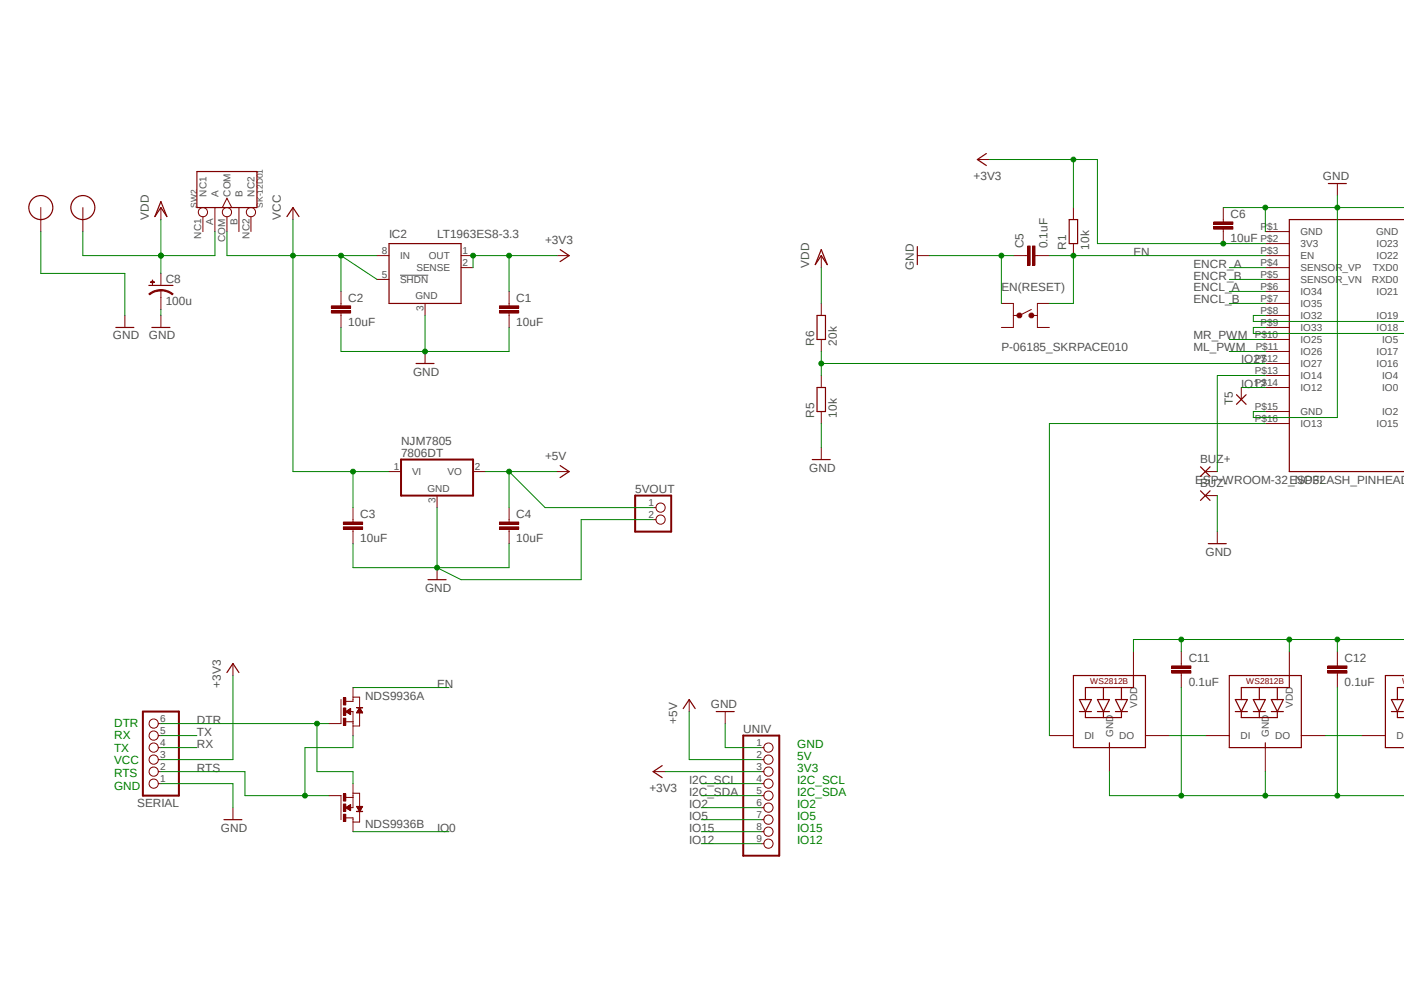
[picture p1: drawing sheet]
<svg xmlns="http://www.w3.org/2000/svg" width="297mm" height="210mm" viewBox="0 0 297 210" stroke-linecap="round" stroke-linejoin="round" font-family="sans-serif">
<path d="M6 28.6l291.1 76.3-291.1 76.3" fill="none" stroke="#fff" stroke-width=".21"/>
<path d="M84.6 58.2h6" fill="none" stroke="#505050" stroke-width=".21"/>
<path d="M30.2 150.5h7.6v17.8h-7.6z" fill="none" stroke="#800000" stroke-width=".42"/>
<g fill="none" stroke="#800000" stroke-width=".21">
<path d="M117.9 54.1h2.5M89.9 74.3v2.6M107.7 64.2v.5M107.7 66.2v.5M117.9 99.7h2.5M33.5 158.1h.5M33.5 155.6h.5M33.5 153h.5M33.5 165.7h.5M33.5 163.2h.5M33.5 160.7h.5"/>
<circle cx="32.5" cy="155.6" r=".98"/>
<circle cx="32.5" cy="153" r=".98"/>
<circle cx="32.5" cy="158.1" r=".98"/>
<circle cx="32.5" cy="165.7" r=".98"/>
<circle cx="32.5" cy="163.2" r=".98"/>
<circle cx="32.5" cy="160.7" r=".98"/>
</g>
<path d="M118.5 52.8l1.9 1.3-1.9 1.2M88 76.9h3.8M118.5 98.5l1.9 1.2-1.9 1.3" fill="none" stroke="#800000" stroke-width=".25"/>
<path d="M105.7 65.7h4v.5h-4z" fill-rule="evenodd" fill="#800000"/>
<path d="M105.7 65.7h4v.5h-4z" fill="none" stroke="#800000" stroke-width=".21"/>
<path d="M105.7 64.7h4v.5h-4z" fill-rule="evenodd" fill="#800000"/>
<path d="M72.1 64.2v.5M72.1 66.2v.5M105.7 64.7h4v.5h-4zM107.7 61.6v2.6M107.7 66.7v2.6" fill="none" stroke="#800000" stroke-width=".21"/>
<path d="M70.1 65.7h4.1v.5h-4.1z" fill-rule="evenodd" fill="#800000"/>
<path d="M70.1 65.7h4.1v.5h-4.1z" fill="none" stroke="#800000" stroke-width=".21"/>
<path d="M70.1 64.7h4.1v.5h-4.1z" fill-rule="evenodd" fill="#800000"/>
<path d="M206.8 33.7h2.5M70.1 64.7h4.1v.5h-4.1zM72.1 61.6v2.6M72.1 66.7v2.6M82.3 99.7h2.5M100.1 99.7h2.5M74.7 109.9v.5M74.7 111.9v.5M92.5 104.8v2.6M92.5 120.1v2.5" fill="none" stroke="#800000" stroke-width=".21"/>
<path d="M208.7 32.5l-1.9 1.2 1.9 1.3M90.6 122.6h3.8" fill="none" stroke="#800000" stroke-width=".25"/>
<path d="M84.8 97.2h15.3v7.6h-15.3z" fill="none" stroke="#800000" stroke-width=".42"/>
<path d="M72.6 111.4h4.1v.5h-4.1z" fill-rule="evenodd" fill="#800000"/>
<path d="M72.6 111.4h4.1v.5h-4.1z" fill="none" stroke="#800000" stroke-width=".21"/>
<path d="M72.6 110.4h4.1v.5h-4.1z" fill-rule="evenodd" fill="#800000"/>
<path d="M72.6 110.4h4.1v.5h-4.1zM74.7 107.4v2.5M74.7 112.4v2.6M107.7 109.9v.5M107.7 111.9v.5" fill="none" stroke="#800000" stroke-width=".21"/>
<path d="M105.7 111.4h4v.5h-4z" fill-rule="evenodd" fill="#800000"/>
<path d="M105.7 111.4h4v.5h-4z" fill="none" stroke="#800000" stroke-width=".21"/>
<path d="M105.7 110.4h4v.5h-4z" fill-rule="evenodd" fill="#800000"/>
<path d="M105.7 110.4h4v.5h-4zM107.7 107.4v2.5M107.7 112.4v2.6M72.1 148v5M73.2 152.7h1.5M74.2 150.5h.5v2.5M74.7 148v.3h-1.5M74.7 147.4h1.4v2.3M76.1 150.7v2.8h-1.4" fill="none" stroke="#800000" stroke-width=".21"/>
<path d="M72.6 147.6h.6v1.5h-.6z" fill-rule="evenodd" fill="#800000"/>
<path d="M72.6 147.6h.6v1.5h-.6z" fill="none" stroke="#800000" stroke-width=".21"/>
<path d="M72.6 149.7h.6v1.6h-.6z" fill-rule="evenodd" fill="#800000"/>
<path d="M72.6 149.7h.6v1.6h-.6z" fill="none" stroke="#800000" stroke-width=".21"/>
<path d="M72.6 151.9h.6v1.5h-.6z" fill-rule="evenodd" fill="#800000"/>
<path d="M72.6 151.9h.6v1.5h-.6z" fill="none" stroke="#800000" stroke-width=".21"/>
<path d="M75.4 149.6l1.3 .1z" fill-rule="evenodd" fill="#800000"/>
<g fill="none" stroke="#800000" stroke-width=".21">
<path d="M69.6 153h2.5M73.2 150.5h1M73.3 150.6h.9M73.3 150.4h.9M73.4 150.7h.8M73.4 150.4h.8M73.5 150.7h.7M73.5 150.3h.7M73.6 150.2h.6M73.7 150.8h.5M73.7 150.2h.5M73.8 150.9h.4"/>
<path d="M73.8 150.1h.4M73.9 150h.3M74 151h.2M74 150h.2M74 149.9h.2M74.1 151.1h.1M74.1 149.9h.1M74.2 149.9l-1 .6M74.2 149.9v1.2l-1-.6M74.7 145.4v2.6M74.7 153v2.6M75.4 149.6l1.3 .1z"/>
<path d="M75.5 150.7h1.2M75.5 150.6h1.1M75.6 150.5h1M75.6 150.5h.9M75.6 150.4h.9M75.7 150.4h.8M75.7 150.3h.7M75.8 150.2h.6M75.8 150.2h.5M75.9 150.1h.4M75.9 150h.4M75.9 150h.3"/>
<path d="M75.9 149.9h.3M76 149.9h.2M76 149.8h.1M76.1 149.7l.6 1h-1.3zM72.1 168.3v5.1M73.2 173h1.5v.4M73.2 168.7h1.5M74.7 168.3v2.5h-.5M74.7 167.8h1.4v2.8M76.1 171.6v2.3h-1.4"/>
</g>
<path d="M72.6 172.2h.6v1.5h-.6z" fill-rule="evenodd" fill="#800000"/>
<path d="M72.6 172.2h.6v1.5h-.6z" fill="none" stroke="#800000" stroke-width=".21"/>
<path d="M72.6 170.1h.6v1.5h-.6z" fill-rule="evenodd" fill="#800000"/>
<path d="M72.6 170.1h.6v1.5h-.6z" fill="none" stroke="#800000" stroke-width=".21"/>
<path d="M72.6 167.9h.6v1.5h-.6z" fill-rule="evenodd" fill="#800000"/>
<path d="M72.6 167.9h.6v1.5h-.6z" fill="none" stroke="#800000" stroke-width=".21"/>
<path d="M75.4 171.6l1.3 .1z" fill-rule="evenodd" fill="#800000"/>
<g fill="none" stroke="#800000" stroke-width=".21">
<path d="M216.9 54.1h.5M218.9 54.1h.6M227.1 43.9v2.5M227.1 51.5v2.6M69.6 168.3h2.5M73.2 170.8h1M73.2 170.9h1M73.3 170.7h.9M73.4 170.9h.8M73.5 171h.7M73.5 170.6h.7M73.6 171.1h.6"/>
<path d="M73.6 170.6h.6M73.7 170.5h.5M73.7 171.2h.5M73.7 170.4h.5M73.8 170.4h.4M73.8 171.2h.4M73.9 171.3h.3M73.9 170.3h.3M74 170.3h.2M74 171.4h.2M74.1 171.4h.1M74.1 170.2h.1"/>
<path d="M74.2 170.2v1.2l-1-.6M74.2 170.2l-1 .6M74.7 165.7v2.6M74.7 173.4v2.5M75.4 171.6l1.3 .1zM75.4 170.6h1.3l-.6 1zM75.5 170.6h1.2M75.6 170.8h1M75.6 170.8h.9M75.7 170.9h.8M75.7 171h.7M75.8 171.2h.5"/>
<path d="M75.9 171.2h.4M75.9 171.4h.3M76 171.4h.2M76 171.5h.1M76.3 171.3h-.4M76.4 171.1h-.6M76.5 170.9h-.9M76.7 170.6l-1.2 .1"/>
</g>
<path d="M226.2 46.4h1.8v5.1h-1.8z" fill="none" stroke="#800000" stroke-width=".25"/>
<path d="M218.4 52h.5v4.1h-.5z" fill-rule="evenodd" fill="#800000"/>
<path d="M218.4 52h.5v4.1h-.5z" fill="none" stroke="#800000" stroke-width=".21"/>
<path d="M217.4 52h.5v4.1h-.5z" fill-rule="evenodd" fill="#800000"/>
<path d="M194.1 54.1h2.5M214.4 54.1h2.5M217.4 52h.5v4.1h-.5zM219.5 54.1h2.5M211.8 64.2h2.6M211.8 69.3h2.6M219.5 64.2h2.5M219.5 69.3h2.5" fill="none" stroke="#800000" stroke-width=".21"/>
<path d="M194.1 52.2v3.8" fill="none" stroke="#800000" stroke-width=".25"/>
<circle cx="215.6" cy="66.7" r=".51" fill="#800000"/>
<circle cx="215.6" cy="66.7" r=".51" fill="none" stroke="#800000" stroke-width=".21"/>
<circle cx="218.2" cy="66.7" r=".51" fill="#800000"/>
<g fill="none" stroke="#800000" stroke-width=".21">
<path d="M282.9 38.8v2.6M258.8 46.4v.5M258.8 48.5v.5M214.4 64.2v5.1M218.2 65.4l-2.6 1.3h-1.2M218.2 66.7h1.3M219.5 64.2v5.1M49.3 140.3v2.6M49.3 170.8v2.6"/>
<circle cx="218.2" cy="66.7" r=".51"/>
</g>
<path d="M281 38.8h3.8M48 142.2l1.3-1.9 1.2 1.9M47.4 173.4h3.8" fill="none" stroke="#800000" stroke-width=".25"/>
<path d="M256.8 48h4v.5h-4z" fill-rule="evenodd" fill="#800000"/>
<path d="M256.8 48h4v.5h-4z" fill="none" stroke="#800000" stroke-width=".21"/>
<path d="M256.8 46.9h4v.6h-4z" fill-rule="evenodd" fill="#800000"/>
<path d="M256.8 46.9h4v.6h-4zM258.8 43.9v2.5M258.8 49v2.5M34 61.4v1.5" fill="none" stroke="#800000" stroke-width=".21"/>
<path d="M31.5 60.4h5.1" fill="none" stroke="#800000" stroke-width=".25"/>
<path d="M34 61.3a4 4 0 0 1 2.6 .8l-.2 .3a3.8 3.8 0 0 0-2.4-.9z" fill-rule="evenodd" fill="#800000"/>
<path d="M34 61.3a4 4 0 0 1 2.6 .8l-.2 .3a3.8 3.8 0 0 0-2.4-.9z" fill="none" stroke="#800000" stroke-width=".21"/>
<path d="M31.5 62.1a3.9 3.9 0 0 1 2.5-.8v.2a3.6 3.6 0 0 0-2.3 .9z" fill-rule="evenodd" fill="#800000"/>
<path d="M31.5 62.1a3.9 3.9 0 0 1 2.5-.8v.2a3.6 3.6 0 0 0-2.3 .9z" fill="none" stroke="#800000" stroke-width=".21"/>
<path d="M31.8 59.6l.9 .1z" fill-rule="evenodd" fill="#800000"/>
<path d="M31.8 59.6l.9 .1z" fill="none" stroke="#800000" stroke-width=".21"/>
<path d="M32.2 59.2l.1 .9z" fill-rule="evenodd" fill="#800000"/>
<g fill="none" stroke="#800000" stroke-width=".21">
<path d="M8.6 43.9v5.1M17.5 43.9v5.1M32.2 59.2l.1 .9zM34 43.9v2.5M34 57.8v2.6M42.9 45.8v3.2M45.5 43.9v5.1M47 43.9l1-2 1 2M48 45.8v3.2M50.5 43.9v5.1M53.1 45.8v3.2M62 43.9v2.5"/>
<path d="M26.4 66.7v2.6M34 62.9v2.5M34 66.7v2.6M262.6 82v2.5M257.5 112.4v2.6M239.8 137.8v5.1M272.8 137.8v5.1M222 155.6h5.1M234.7 158.1v5.1M242.3 155.6h5.1M249.9 140.3v.5M249.9 142.4v.5"/>
<path d="M255 155.6h5.1M267.7 158.1v5.1M275.3 155.6h5.1M288 155.6h5.1"/>
<circle cx="42.9" cy="44.9" r=".98"/>
<circle cx="48" cy="44.9" r=".98"/>
<circle cx="53.1" cy="44.9" r=".98"/>
</g>
<g fill="none" stroke="#800000" stroke-width=".25">
<path d="M41.7 36.3h12.7v7.6h-12.7zM34 42.6l1.3 3.2-1.3-1.9-1.2 1.9zM60.7 45.8l1.3-1.9 1.2 1.9M24.5 69.3h3.8M32.1 69.3h3.8M261.6 83.5l2 2M263.6 83.5l-2 2M255.6 115h3.8M227.1 142.9h15.2v15.2h-15.2zM228.3 148h2.6l-1.3 2.5zM228.3 150.5h2.6M229.6 150.5v1.3h7.6v-1.3"/>
<path d="M232.2 148h2.5l-1.3 2.5zM232.2 150.5h2.5M233.4 145.4v2.6M233.4 150.5v1.3M234.7 157.1v1M236 148h2.5l-1.3 2.5zM236 150.5h2.5M237.2 145.4v2.6M239.8 142.9v2.5h-10.2v2.6M260.1 142.9h15.2v15.2h-15.2zM261.3 148h2.6l-1.3 2.5zM261.3 150.5h2.6"/>
<path d="M262.6 150.5v1.3h7.6v-1.3M265.1 148h2.6l-1.3 2.5zM265.1 150.5h2.6M266.4 145.4v2.6M266.4 150.5v1.3M267.7 157.1v1M268.9 148h2.6l-1.3 2.5zM268.9 150.5h2.6M270.2 145.4v2.6M272.8 142.9v2.5h-10.2v2.6M294.3 148h2.6l-1.3 2.5zM294.3 150.5h2.6"/>
<path d="M295.6 150.5v1.3h1.5M297.1 142.9h-4v15.2h4M297.1 145.4h-1.5v2.6"/>
<circle cx="8.6" cy="43.9" r="2.54"/>
<circle cx="17.5" cy="43.9" r="2.54"/>
</g>
<path d="M247.9 141.9h4v.5h-4z" fill-rule="evenodd" fill="#800000"/>
<path d="M247.9 141.9h4v.5h-4z" fill="none" stroke="#800000" stroke-width=".21"/>
<path d="M247.9 140.8h4v.6h-4z" fill-rule="evenodd" fill="#800000"/>
<path d="M249.9 137.8v2.5M247.9 140.8h4v.6h-4zM249.9 142.9v2.5M282.9 140.3v.5M282.9 142.4v.5" fill="none" stroke="#800000" stroke-width=".21"/>
<path d="M280.9 141.9h4v.5h-4z" fill-rule="evenodd" fill="#800000"/>
<path d="M280.9 141.9h4v.5h-4z" fill="none" stroke="#800000" stroke-width=".21"/>
<path d="M280.9 140.8h4v.6h-4z" fill-rule="evenodd" fill="#800000"/>
<g fill="none" stroke="#800000" stroke-width=".21">
<path d="M79.8 54.1h2.5M79.8 59.1h2.5M97.5 54.1h2.6M97.5 56.6h2.6M173.7 54.1v2.5M267.7 54.1h5.1M267.7 59.1h5.1M267.7 56.6h5.1M267.7 49h5.1M267.7 51.5h5.1M89.9 64.2v2.5M173.7 64.2v2.5"/>
<path d="M173.7 71.8v2.5M173.7 79.4v2.6M267.7 61.6h5.1M267.7 64.2h5.1M267.7 66.7h5.1M267.7 69.3h5.1M267.7 76.9h5.1M267.7 71.8h5.1M267.7 74.3h5.1M267.7 79.4h5.1M173.7 87v2.6M173.7 94.7v2.5"/>
<path d="M255 99.7h2.5M267.7 82h5.1M267.7 89.6h5.1M267.7 87h5.1M138.2 107.4h.5M138.2 109.9h.5M255 104.8h2.5M282.9 137.8v2.5M145.8 148v2.5M153.4 150.5v2.5M161 158.1h.6M280.9 140.8h4v.6h-4z"/>
<path d="M282.9 142.9v2.5M138.2 163.2h2.5M161 163.2h.6M161 160.7h.6M161 165.7h.6M161 168.3h.6M161 170.8h.6M161 173.4h.6M161 175.9h.6M161 178.4h.6"/>
<circle cx="139.7" cy="109.9" r=".98"/>
<circle cx="139.7" cy="107.4" r=".98"/>
<circle cx="162.6" cy="158.1" r=".98"/>
<circle cx="162.6" cy="173.4" r=".98"/>
<circle cx="162.6" cy="163.2" r=".98"/>
<circle cx="162.6" cy="168.3" r=".98"/>
<circle cx="162.6" cy="160.7" r=".98"/>
<circle cx="162.6" cy="165.7" r=".98"/>
<circle cx="162.6" cy="170.8" r=".98"/>
<circle cx="162.6" cy="175.9" r=".98"/>
<circle cx="162.6" cy="178.4" r=".98"/>
</g>
<g fill="none" stroke="#800000" stroke-width=".25">
<path d="M82.3 51.5h15.2v12.7h-15.2zM173.7 52.8l1.3 3.2-1.3-1.9-1.2 1.9zM297.1 46.4h-24.3v53.3h24.3M172.8 66.7h1.8v5.1h-1.8zM171.8 97.2h3.8M172.8 82h1.8v5h-1.8zM254 98.7l2 2.1M256 98.7l-2 2.1M254 103.8l2 2M256 103.8l-2 2M144.5 149.9l1.3-1.9 1.3 1.9M151.5 150.5h3.8"/>
<path d="M140.1 161.9l-1.9 1.3 1.9 1.3"/>
</g>
<path d="M134.4 104.8h7.6v7.6h-7.6zM157.2 155.6h7.6v25.4h-7.6z" fill="none" stroke="#800000" stroke-width=".42"/>
<path d="M34 46.4v7.7h-16.5" fill="none" stroke="#008000" stroke-width=".21"/>
<circle cx="34" cy="54.1" r=".51" fill="#008000"/>
<g fill="none" stroke="#008000" stroke-width=".21">
<path d="M17.5 49v5.1M45.5 54.1h-11.5v3.7"/>
<circle cx="34" cy="54.1" r=".51"/>
</g>
<circle cx="34" cy="54.1" r=".51" fill="#008000"/>
<g fill="none" stroke="#008000" stroke-width=".21">
<path d="M45.5 49v5.1M173.7 56.6v7.6M72.1 69.3v5h35.6v-5M89.9 66.7v7.6"/>
<circle cx="34" cy="54.1" r=".51"/>
</g>
<circle cx="89.9" cy="74.3" r=".51" fill="#008000"/>
<g fill="none" stroke="#008000" stroke-width=".21">
<path d="M74.7 115v5.1h33v-5.1M92.5 107.4v12.7"/>
<circle cx="89.9" cy="74.3" r=".51"/>
</g>
<circle cx="92.5" cy="120.1" r=".51" fill="#008000"/>
<g fill="none" stroke="#008000" stroke-width=".21">
<path d="M196.6 54.1h17.8M211.8 54.1v10.1M138.2 109.9h-15.3v12.7h-25.4l-5-2.5"/>
<circle cx="92.5" cy="120.1" r=".51"/>
</g>
<circle cx="211.8" cy="54.1" r=".51" fill="#008000"/>
<g fill="none" stroke="#008000" stroke-width=".21">
<path d="M8.6 49v8.8h17.8v8.9M258.8 43.9h24.1v44.4h-17.8v-1.3h2.6M267.7 43.9v5.1M34 65.4v1.3M34 165.7h15.3v5.1"/>
<circle cx="211.8" cy="54.1" r=".51"/>
</g>
<circle cx="267.7" cy="43.9" r=".51" fill="#008000"/>
<circle cx="267.7" cy="43.9" r=".51" fill="none" stroke="#008000" stroke-width=".21"/>
<circle cx="282.9" cy="43.9" r=".51" fill="#008000"/>
<g fill="none" stroke="#008000" stroke-width=".21">
<path d="M282.9 41.4v2.5h14.2M234.7 163.2v5.1h62.4M267.7 163.2v5.1"/>
<circle cx="282.9" cy="43.9" r=".51"/>
</g>
<circle cx="267.7" cy="168.3" r=".51" fill="#008000"/>
<circle cx="267.7" cy="168.3" r=".51" fill="none" stroke="#008000" stroke-width=".21"/>
<circle cx="249.9" cy="168.3" r=".51" fill="#008000"/>
<circle cx="249.9" cy="168.3" r=".51" fill="none" stroke="#008000" stroke-width=".21"/>
<circle cx="282.9" cy="168.3" r=".51" fill="#008000"/>
<g fill="none" stroke="#008000" stroke-width=".21">
<path d="M107.7 54.1v7.5M173.7 89.6v5.1M257.5 104.8v7.6M153.4 153v5.1h7.6M249.9 145.4v22.9M282.9 145.4v22.9"/>
<circle cx="282.9" cy="168.3" r=".51"/>
</g>
<circle cx="107.7" cy="54.1" r=".51" fill="#008000"/>
<g fill="none" stroke="#008000" stroke-width=".21">
<path d="M107.7 54.1h10.2"/>
<circle cx="107.7" cy="54.1" r=".51"/>
</g>
<circle cx="100.1" cy="54.1" r=".51" fill="#008000"/>
<g fill="none" stroke="#008000" stroke-width=".21">
<path d="M209.3 33.7h17.8v10.2M107.7 54.1h-7.6v2.5"/>
<circle cx="100.1" cy="54.1" r=".51"/>
</g>
<circle cx="227.1" cy="33.7" r=".51" fill="#008000"/>
<g fill="none" stroke="#008000" stroke-width=".21">
<path d="M227.1 33.7h5.1v17.8h26.6"/>
<circle cx="227.1" cy="33.7" r=".51"/>
</g>
<circle cx="258.8" cy="51.5" r=".51" fill="#008000"/>
<g fill="none" stroke="#008000" stroke-width=".21">
<path d="M258.8 51.5h8.9M102.6 99.7h15.3M107.7 99.7v7.7M49.3 142.9v17.8h-15.3M140.7 163.2h20.3"/>
<circle cx="258.8" cy="51.5" r=".51"/>
</g>
<circle cx="107.7" cy="99.7" r=".51" fill="#008000"/>
<g fill="none" stroke="#008000" stroke-width=".21">
<path d="M107.7 99.7l7.6 7.7h22.9M272.8 135.3v2.5M297.1 135.3h-57.3v2.5"/>
<circle cx="107.7" cy="99.7" r=".51"/>
</g>
<circle cx="272.7" cy="135.3" r=".51" fill="#008000"/>
<circle cx="272.7" cy="135.3" r=".51" fill="none" stroke="#008000" stroke-width=".21"/>
<circle cx="249.9" cy="135.3" r=".51" fill="#008000"/>
<circle cx="249.9" cy="135.3" r=".51" fill="none" stroke="#008000" stroke-width=".21"/>
<circle cx="282.9" cy="135.3" r=".51" fill="#008000"/>
<g fill="none" stroke="#008000" stroke-width=".21">
<path d="M227.1 54.1h40.6M249.9 135.3v2.5M282.9 135.3v2.5M74.7 145.4h20.3M145.8 150.5v10.2h15.2"/>
<circle cx="282.9" cy="135.3" r=".51"/>
</g>
<circle cx="227.1" cy="54.1" r=".51" fill="#008000"/>
<g fill="none" stroke="#008000" stroke-width=".21">
<path d="M222 54.1h5.1v10.1h-5.1M67.1 153h2.5M74.7 175.9h20.3"/>
<circle cx="227.1" cy="54.1" r=".51"/>
</g>
<circle cx="67.1" cy="153" r=".51" fill="#008000"/>
<g fill="none" stroke="#008000" stroke-width=".21">
<path d="M34 153h33.1v10.2h7.6v2.5M34 155.6h7.7M34 158.1h7.7M64.5 168.3h5.1"/>
<circle cx="67.1" cy="153" r=".51"/>
</g>
<circle cx="64.5" cy="168.3" r=".51" fill="#008000"/>
<g fill="none" stroke="#008000" stroke-width=".21">
<path d="M62 46.4v7.7h10.1M72.1 54.1l7.7 5M72.1 54.1v7.5M74.7 155.6v2.5h-10.2v10.2h-12.7v-5.1h-17.8"/>
<circle cx="64.5" cy="168.3" r=".51"/>
</g>
<circle cx="72.1" cy="54.1" r=".51" fill="#008000"/>
<circle cx="72.1" cy="54.1" r=".51" fill="none" stroke="#008000" stroke-width=".21"/>
<circle cx="62" cy="54.1" r=".51" fill="#008000"/>
<g fill="none" stroke="#008000" stroke-width=".21">
<path d="M62 54.1v45.6h20.3M74.7 99.7v7.7"/>
<circle cx="62" cy="54.1" r=".51"/>
</g>
<circle cx="74.7" cy="99.7" r=".51" fill="#008000"/>
<g fill="none" stroke="#008000" stroke-width=".21">
<path d="M48 49v5.1h14M72.1 54.1h7.7M260.1 56.6h7.6M260.1 59.1h7.6M173.7 74.3v2.6h94M260.1 71.8h7.6M260.1 74.3h7.6M260.1 61.6h7.6M260.1 64.2h7.6M267.7 79.4h-10.2v20.3M267.7 66.7h-2.6v1.3h32M267.7 69.3h-2.6v1.2h32"/>
<path d="M262.6 82h5.1M267.7 89.6h-45.7v66M247.4 155.6h7.6M280.4 155.6h7.6M148.3 178.4h12.7M148.3 165.7h12.7M148.3 168.3h12.7M148.3 173.4h12.7M148.3 170.8h12.7M148.3 175.9h12.7"/>
<circle cx="74.7" cy="99.7" r=".51"/>
</g>
<circle cx="173.7" cy="76.9" r=".51" fill="#008000"/>
<g fill="none" stroke="#008000" stroke-width=".21">
<path d="M173.7 76.9v2.5"/>
<circle cx="173.7" cy="76.9" r=".51"/>
</g>
<g font-size="2.5" fill="#505050">
<text x="206" y="38.1">+3V3</text>
<text x="279.9" y="38.1">GND</text>
<text x="31.5" y="46.4" transform="rotate(-90 31.5 46.4)">VDD</text>
<text x="59.4" y="46.4" transform="rotate(-90 59.4 46.4)">VCC</text>
<text x="260.3" y="46.1">C6</text>
<text x="82.3" y="50.3">IC2</text>
<text x="92.5" y="50.3">LT1963ES8-3.3</text>
<text x="115.3" y="51.5">+3V3</text>
<text x="216.5" y="52.5" transform="rotate(-90 216.5 52.5)">C5</text>
<text x="221.6" y="52.5" transform="rotate(-90 221.6 52.5)">0.1uF</text>
<text x="225.6" y="52.8" transform="rotate(-90 225.6 52.8)">R1</text>
<text x="230.4" y="52.8" transform="rotate(-90 230.4 52.8)">10k</text>
<text x="260.3" y="51.1">10uF</text>
<text x="35.1" y="59.8">C8</text>
<text x="171.2" y="56.6" transform="rotate(-90 171.2 56.6)">VDD</text>
<text x="193.3" y="57.1" transform="rotate(-90 193.3 57.1)">GND</text>
<text x="239.8" y="54.1">EN</text>
<text x="252.5" y="56.6">ENCR_A</text>
<text x="252.5" y="59.1">ENCR_B</text>
<text x="35.1" y="64.6">100u</text>
<text x="73.7" y="63.8">C2</text>
<text x="109.2" y="63.8">C1</text>
<text x="211.8" y="61.6">EN(RESET)</text>
<text x="252.5" y="61.6">ENCL_A</text>
<text x="252.5" y="64.2">ENCL_B</text>
<text x="23.9" y="71.8">GND</text>
<text x="31.5" y="71.8">GND</text>
<text x="73.7" y="68.9">10uF</text>
<text x="109.2" y="68.9">10uF</text>
<text x="252.5" y="71.8">MR_PWM</text>
<text x="172.2" y="73.1" transform="rotate(-90 172.2 73.1)">R6</text>
<text x="177" y="73.1" transform="rotate(-90 177 73.1)">20k</text>
<text x="211.8" y="74.3">P-06185_SKRPACE010</text>
<text x="252.5" y="74.3">ML_PWM</text>
<text x="262.6" y="76.9">IO27</text>
<text x="87.4" y="79.4">GND</text>
<text x="262.6" y="82">IO12</text>
<text x="172.2" y="88.3" transform="rotate(-90 172.2 88.3)">R5</text>
<text x="177" y="88.3" transform="rotate(-90 177 88.3)">10k</text>
<text x="260.8" y="85.6" transform="rotate(-90 260.8 85.6)">T5</text>
<text x="84.8" y="94">NJM7805</text>
<text x="84.8" y="96.6">7806DT</text>
<text x="115.3" y="97.2">+5V</text>
<text x="171.2" y="99.7">GND</text>
<text x="253.9" y="97.9">BUZ+</text>
<text x="134.4" y="104.2">5VOUT</text>
<text x="252.8" y="102.3">ESP-WROOM-32_NOFLASH_PINHEAD</text>
<text x="253.9" y="103">BUZ-</text>
<text x="272.8" y="102.3">ESP32</text>
<text x="76.2" y="109.5">C3</text>
<text x="109.2" y="109.5">C4</text>
<text x="76.2" y="114.6">10uF</text>
<text x="109.2" y="114.6">10uF</text>
<text x="255" y="117.5">GND</text>
<text x="89.9" y="125.1">GND</text>
<text x="251.5" y="140">C11</text>
<text x="284.4" y="140">C12</text>
<text x="46.7" y="145.4" transform="rotate(-90 46.7 145.4)">+3V3</text>
<text x="77.2" y="148">NDS9936A</text>
<text x="92.5" y="145.4">EN</text>
<text x="150.4" y="149.7">GND</text>
<text x="251.5" y="145">0.1uF</text>
<text x="284.4" y="145">0.1uF</text>
<text x="41.7" y="153">DTR</text>
<text x="41.7" y="155.6">TX</text>
<text x="143.3" y="153" transform="rotate(-90 143.3 153)">+5V</text>
<text x="157.2" y="154.9">UNIV</text>
<text x="41.7" y="158.1">RX</text>
<text x="41.7" y="163.2">RTS</text>
<text x="137.4" y="167.5">+3V3</text>
<text x="145.8" y="165.7">I2C_SCL</text>
<text x="29" y="170.7">SERIAL</text>
<text x="145.8" y="168.3">I2C_SDA</text>
<text x="145.8" y="173.4">IO5</text>
<text x="145.8" y="170.8">IO2</text>
<text x="46.7" y="175.9">GND</text>
<text x="77.2" y="175.1">NDS9936B</text>
<text x="92.5" y="175.9">IO0</text>
<text x="145.8" y="178.4">IO12</text>
<text x="145.8" y="175.9">IO15</text>
</g>
<g font-size="2.5" fill="#008000">
<text x="24.1" y="153.7">DTR</text>
<text x="24.1" y="156.3">RX</text>
<text x="24.1" y="159">TX</text>
<text x="24.1" y="161.7">VCC</text>
<text x="168.7" y="158.1">GND</text>
<text x="168.7" y="160.7">5V</text>
<text x="24.1" y="164.3">RTS</text>
<text x="24.1" y="167">GND</text>
<text x="168.7" y="163.2">3V3</text>
<text x="168.7" y="165.7">I2C_SCL</text>
<text x="168.7" y="168.3">I2C_SDA</text>
<text x="168.7" y="170.8">IO2</text>
<text x="168.7" y="173.4">IO5</text>
<text x="168.7" y="175.9">IO15</text>
<text x="168.7" y="178.4">IO12</text>
</g>
<g font-size="2.1" fill="#505050">
<text x="43.7" y="41.6" transform="rotate(-90 43.7 41.6)">NC1</text>
<text x="46.2" y="41.6" transform="rotate(-90 46.2 41.6)">A</text>
<text x="48.8" y="41.6" transform="rotate(-90 48.8 41.6)">COM</text>
<text x="51.3" y="41.6" transform="rotate(-90 51.3 41.6)">B</text>
<text x="53.8" y="41.6" transform="rotate(-90 53.8 41.6)">NC2</text>
<text x="45.1" y="47.6" transform="rotate(-90 45.1 47.6)">A</text>
<text x="50.2" y="47.6" transform="rotate(-90 50.2 47.6)">B</text>
<text x="42.6" y="50.5" transform="rotate(-90 42.6 50.5)">NC1</text>
<text x="47.7" y="51.1" transform="rotate(-90 47.7 51.1)">COM</text>
<text x="52.7" y="50.5" transform="rotate(-90 52.7 50.5)">NC2</text>
<text x="80.8" y="53.7">8</text>
<text x="97.9" y="53.7">1</text>
<text x="266.7" y="48.6">P$1</text>
<text x="266.7" y="53.7">P$3</text>
<text x="266.7" y="51.1">P$2</text>
<text x="275.1" y="49.7">GND</text>
<text x="275.1" y="52.3">3V3</text>
<text x="291.1" y="49.7">GND</text>
<text x="291.2" y="52.3">IO23</text>
<text x="80.8" y="58.8">5</text>
<text x="84.6" y="54.8">IN</text>
<text x="84.6" y="59.9">SHDN</text>
<text x="88.1" y="57.4">SENSE</text>
<text x="90.7" y="54.8">OUT</text>
<text x="97.9" y="56.2">2</text>
<text x="266.7" y="56.2">P$4</text>
<text x="266.7" y="58.8">P$5</text>
<text x="275.1" y="54.8">EN</text>
<text x="275.1" y="57.4">SENSOR_VP</text>
<text x="275.1" y="59.9">SENSOR_VN</text>
<text x="290.2" y="59.9">RXD0</text>
<text x="290.4" y="57.4">TXD0</text>
<text x="291.2" y="54.8">IO22</text>
<text x="87.9" y="63.2">GND</text>
<text x="89.6" y="65.7" transform="rotate(-90 89.6 65.7)">3</text>
<text x="266.7" y="61.3">P$6</text>
<text x="266.7" y="63.8">P$7</text>
<text x="275.1" y="62.4">IO34</text>
<text x="275.1" y="64.9">IO35</text>
<text x="291.2" y="62.4">IO21</text>
<text x="265.5" y="71.5">P$10</text>
<text x="266.7" y="66.4">P$8</text>
<text x="266.7" y="68.9">P$9</text>
<text x="275.1" y="67.5">IO32</text>
<text x="275.1" y="70">IO33</text>
<text x="291.2" y="70">IO18</text>
<text x="291.2" y="67.5">IO19</text>
<text x="265.5" y="76.5">P$12</text>
<text x="265.6" y="74">P$11</text>
<text x="275.1" y="77.6">IO27</text>
<text x="275.1" y="72.6">IO25</text>
<text x="275.1" y="75.1">IO26</text>
<text x="291.2" y="75.1">IO17</text>
<text x="291.2" y="77.6">IO16</text>
<text x="292.4" y="72.6">IO5</text>
<text x="265.5" y="79.1">P$13</text>
<text x="265.5" y="81.6">P$14</text>
<text x="275.1" y="80.2">IO14</text>
<text x="275.1" y="82.7">IO12</text>
<text x="292.4" y="80.2">IO4</text>
<text x="292.4" y="82.7">IO0</text>
<text x="265.5" y="89.2">P$16</text>
<text x="265.5" y="86.7">P$15</text>
<text x="275.1" y="87.8">GND</text>
<text x="292.4" y="87.8">IO2</text>
<text x="275.1" y="90.3">IO13</text>
<text x="291.2" y="90.3">IO15</text>
<text x="83.3" y="99.4">1</text>
<text x="87.2" y="100.5">VI</text>
<text x="94.7" y="100.5">VO</text>
<text x="100.4" y="99.4">2</text>
<text x="90.4" y="104.1">GND</text>
<text x="92.1" y="106.3" transform="rotate(-90 92.1 106.3)">3</text>
<text x="137.2" y="107">1</text>
<text x="137.2" y="109.5">2</text>
<text x="240.5" y="149.6" transform="rotate(-90 240.5 149.6)">VDD</text>
<text x="273.5" y="149.6" transform="rotate(-90 273.5 149.6)">VDD</text>
<text x="33.9" y="155.2">5</text>
<text x="33.9" y="152.7">6</text>
<text x="235.5" y="155.8" transform="rotate(-90 235.5 155.8)">GND</text>
<text x="268.4" y="155.8" transform="rotate(-90 268.4 155.8)">GND</text>
<text x="33.9" y="160.3">3</text>
<text x="33.9" y="157.8">4</text>
<text x="160.1" y="157.8">1</text>
<text x="160.1" y="160.3">2</text>
<text x="229.4" y="156.3">DI</text>
<text x="236.8" y="156.3">DO</text>
<text x="262.4" y="156.3">DI</text>
<text x="269.8" y="156.3">DO</text>
<text x="295.4" y="156.3">DI</text>
<text x="33.9" y="165.4">1</text>
<text x="33.9" y="162.9">2</text>
<text x="160.1" y="162.9">3</text>
<text x="160.1" y="165.4">4</text>
<text x="160.1" y="167.9">5</text>
<text x="160.1" y="170.4">6</text>
<text x="160.1" y="173">7</text>
<text x="160.1" y="175.5">8</text>
<text x="160.1" y="178.1">9</text>
</g>
<g font-size="1.8" fill="#505050">
<text x="41.7" y="43.9" transform="rotate(-90 41.7 43.9)">SW2</text>
<text x="55.6" y="43.9" transform="rotate(-90 55.6 43.9)">SK-12D01</text>
</g>
<g font-size="1.8" fill="#800000">
<text x="230.6" y="144.7">WS2812B</text>
<text x="263.6" y="144.7">WS2812B</text>
<text x="296.6" y="144.7">W</text>
</g>
</svg>
